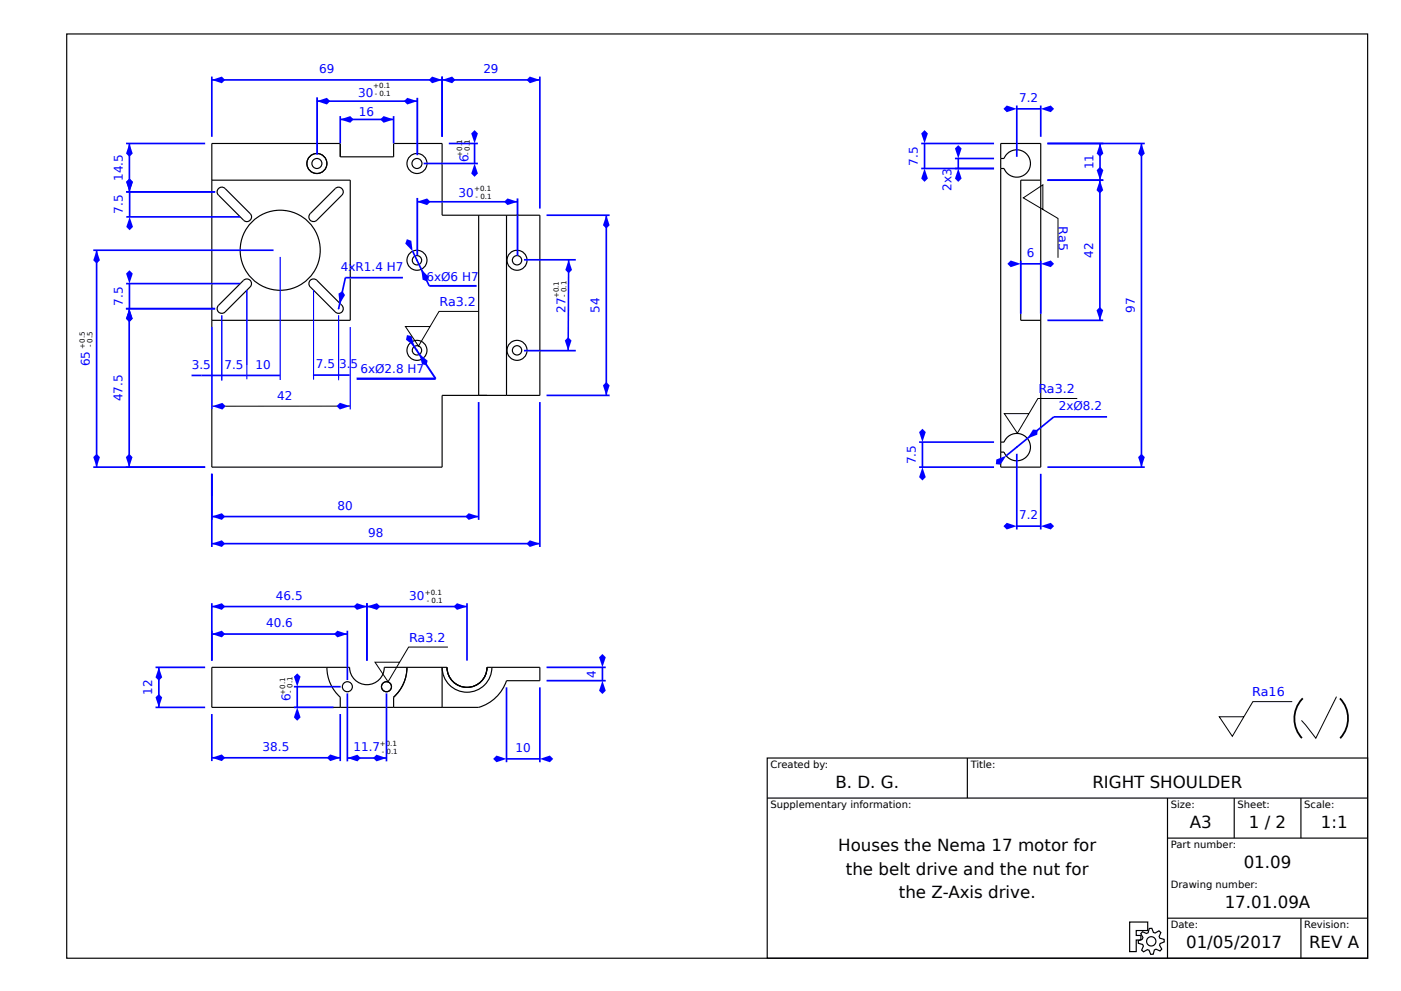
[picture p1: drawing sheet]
<svg xmlns="http://www.w3.org/2000/svg" width="420mm" height="297mm" viewBox="0 0 420 297" stroke-linecap="round" stroke-linejoin="round" font-family="sans-serif">
<g fill="none" stroke="#000" stroke-width=".35">
<path d="M20 10.2h390v277h-390zM63.5 43h38.5v4h16v-4h14.5v21.5h29.3v54h-29.3v21.5h-69zM63.5 54h41.5v42h-41.5M65.5 56.5a1.34 1.34 0 0 1 2 0l7.5 7.5a1.4 1.4 0 0 1 0 2 1.4 1.4 0 0 1-2 0l-7.5-7.5a1.34 1.34 0 0 1 0-2zM300 47.5h1a4.1 4.1 0 0 1 6.3-1.8 4.1 4.1 0 0 1 0 6.6 4.1 4.1 0 0 1-6.3-1.8h-1M300 43h12v97h-12zM312 54h-6v42h6M93 64l7.5-7.5a1.4 1.4 0 0 1 2 0 1.4 1.4 0 0 1 0 2l-7.5 7.5a1.4 1.4 0 0 1-2 0 1.4 1.4 0 0 1 0-2zM143.5 64.5v54M151.8 64.5v54M65.5 91.5l7.5-7.5a1.4 1.4 0 0 1 2 0 1.4 1.4 0 0 1 0 2l-7.5 7.5a1.4 1.4 0 0 1-2 0 1.4 1.4 0 0 1 0-2zM93 84a1.4 1.4 0 0 1 2 0l7.5 7.5a1.4 1.4 0 0 1 0 2 1.4 1.4 0 0 1-2 0l-7.5-7.5a1.4 1.4 0 0 1 0-2z"/>
<path d="M300 132.5h1a4.1 4.1 0 0 1 6.3-1.8 4.1 4.1 0 0 1 0 6.6 4.1 4.1 0 0 1-6.3-1.8h-1M63.5 200h41.3a5.2 5.2 0 0 0 5.2 5.2 5.2 5.2 0 0 0 5.2-5.2h18.8a6 6 0 0 0 6 6 6 6 0 0 0 6-6h15.8v4h-10a12.5 12.5 0 0 1-8.3 8h-80zM98 200a12 12 0 0 0 4 8.9v3.1M122 200a12 12 0 0 1-4 8.9v3.1M147.5 200a7.5 7.5 0 0 1-7.5 7.5 7.5 7.5 0 0 1-7.5-7.5v12M230 227.2h180v60h-180zM230 239.2h180M290 227.2v12M350 239.2v48M370 239.2v12M390 239.2v12M350 251.2h60"/>
<path d="M338.7 276.3h5.4v2.6h-3.5v1.5h1.4v1.3h-1.4v3.5h-1.9zM342.5 279.2l1.2 .6 .5-.3 .3-1.2 .8-.1 .5 1.3 .5 .1 1.1-.6 .6 .5-.5 1.2 .2 .5 1.3 .3v.8l-1.2 .5-.2 .5 .7 1.1-.5 .6-1.3-.5-.4 .2-.4 1.3h-.7l-.5-1.2-.5-.2-1.2 .7-.6-.5 .6-1.3-.3-.4-1.2-.4-.1-.8 1.3-.4 .1-.5-.6-1.2zM350 275.2h60M390 275.2v12"/>
<circle cx="95" cy="49" r="1.5"/>
<circle cx="95" cy="49" r="3"/>
<circle cx="125" cy="49" r="1.5"/>
<circle cx="125" cy="49" r="3"/>
<circle cx="84" cy="75" r="12"/>
<circle cx="125" cy="78" r="3"/>
<circle cx="125" cy="78" r="1.4"/>
<circle cx="155" cy="78" r="3"/>
<circle cx="155" cy="78" r="1.4"/>
<circle cx="125" cy="105" r="3"/>
<circle cx="125" cy="105" r="1.4"/>
<circle cx="155" cy="105" r="3"/>
<circle cx="155" cy="105" r="1.4"/>
<circle cx="104.1" cy="205.8" r="1.5"/>
<circle cx="115.9" cy="205.8" r="1.5"/>
<circle cx="345.1" cy="282.1" r="1.4"/>
</g>
<path d="M387.4 210.3h-11.8l-6.2 10.4-3.9-5.9h7.4M400.7 208.8l-6.2 12.5-4.3-5.4" fill="none" stroke="#000" stroke-width=".3"/>
<path d="M390.3 209.5a8.1 8.1 0 0 1 10.8-.8 8.1 8.1 0 0 1 2 10.6 8 8 0 0 1-10.1 3.8 8 8 0 0 1-4.7-9.7 8.5 8.5 0 0 1 2-3.9z" fill="none" stroke="#000" stroke-width=".54" stroke-dasharray="13 13" stroke-linecap="butt"/>
<path d="M102 34.8v8.2M102 35.8h16M118 34.8v8.2" fill="none" stroke="#00f" stroke-width=".5"/>
<g fill="#00f">
<path d="M114 35.8l1-1 3 1-3 1z"/>
<path d="M102 35.8l3-1 1 1-1 1z"/>
</g>
<path d="M63.5 22.9v18.1M63.5 24h69M132.5 22.9v18.1" fill="none" stroke="#00f" stroke-width=".5"/>
<g fill="#00f">
<path d="M129.5 22.9l3 1.1-3 1-1-1z"/>
<path d="M63.5 24l3-1.1 1 1.1-1 1z"/>
</g>
<path d="M314 54h16.7M329.7 54v42M314 96h16.7" fill="none" stroke="#00f" stroke-width=".5"/>
<g fill="#00f">
<path d="M328.7 93l1-1 1 1-1 3z"/>
<path d="M329.7 54l1 3-1 1-1-1z"/>
</g>
<path d="M314 43h29.2M342.2 43v97M314 140h29.2" fill="none" stroke="#00f" stroke-width=".5"/>
<g fill="#00f">
<path d="M341.2 137l1-1 1 1-1 3z"/>
<path d="M342.2 43l1 3-1 1-1-1z"/>
</g>
<path d="M163.8 64.5h19M181.8 64.5v54M163.8 118.5h19" fill="none" stroke="#00f" stroke-width=".5"/>
<g fill="#00f">
<path d="M180.8 115.5l1-1 1 1-1 3z"/>
<path d="M181.8 64.5l1 3-1 1-1-1z"/>
<path d="M170.3 101.1l1 1-1 3-1-3z"/>
<path d="M170.5 77.9l1 3-1 1-1-1z"/>
</g>
<path d="M132.5 22.9v18.1M132.5 24h29.3M161.8 22.9v39.6" fill="none" stroke="#00f" stroke-width=".5"/>
<g fill="#00f">
<path d="M158.8 22.9l3 1.1-3 1-1-1z"/>
<path d="M132.5 24l3-1.1 1 1.1-1 1z"/>
<path d="M125.7 106.1l2.5 2-.3 1.4-1.4-.3z"/>
<path d="M122 100.4l1.4 .3 .8 3.1-2.5-2z"/>
<circle cx="125" cy="104.9" r=".25"/>
</g>
<path d="M106.9 113.5h23.7" fill="none" stroke="#00f" stroke-width=".7" stroke-linecap="butt"/>
<circle cx="125" cy="78" r=".25" fill="#00f"/>
<path d="M123.7 75.3l5 10.4z" fill="#000" stroke="#00f" stroke-width=".5"/>
<g fill="#00f">
<path d="M126.3 80.7l2.2 2.3-.5 1.3-1.3-.5z"/>
<path d="M122 71.7l1.3 .5 .4 3.1-2.2-2.3z"/>
</g>
<path d="M128.7 85.7h14.2" fill="none" stroke="#00f" stroke-width=".57"/>
<path d="M123.4 102.8l7.2 10.7z" fill="#000" stroke="#00f" stroke-width=".56"/>
<circle cx="304.8" cy="134" r=".25" fill="#00f"/>
<path d="M301.6 136.6l14.3-11.7z" fill="#000" stroke="#00f" stroke-width=".5"/>
<g fill="#00f">
<path d="M309.7 128.7l1.4 .2-.2 1.4-2.9 1.1z"/>
<path d="M298.7 137.7l2.9-1.1-1.7 2.7-1.4-.2z"/>
</g>
<path d="M286.3 50.5h11.7M286.3 47.5h11.7M287.3 47.5v3M315.9 124.9h16" fill="none" stroke="#00f" stroke-width=".5"/>
<g fill="#00f">
<path d="M286.3 44.5l1-1 1 1-1 3z"/>
<path d="M287.3 50.5l1 3-1 1-1-1z"/>
</g>
<path d="M276.2 50.5h21.8M276.2 43h21.8M277.2 43v7.5" fill="none" stroke="#00f" stroke-width=".5"/>
<g fill="#00f">
<path d="M277.2 50.5l1 3-1 1-1-1z"/>
<path d="M276.2 40l1-1 1 1-1 3z"/>
</g>
<path d="M46.6 200h14.9M46.6 212h14.9M47.6 200v12" fill="none" stroke="#00f" stroke-width=".5"/>
<g fill="#00f">
<path d="M46.6 209l1-1 1 1-1 3z"/>
<path d="M47.6 200l1 3-1 1-1-1z"/>
</g>
<path d="M163.8 204h17.8M163.8 200h17.8M180.6 200v4" fill="none" stroke="#00f" stroke-width=".5"/>
<g fill="#00f">
<path d="M179.6 197l1-1 1 1-1 3z"/>
<path d="M180.6 204l1 3-1 1-1-1z"/>
</g>
<path d="M306 78.1v15.9M306 79.1h6M312 78.1v15.9" fill="none" stroke="#00f" stroke-width=".5"/>
<g fill="#00f">
<path d="M303 78.1l3 1-3 1-1-1z"/>
<path d="M312 79.1l3-1 1 1-1 1z"/>
</g>
<path d="M63.5 180.8v17.2M63.5 181.8h46.5M110 180.8v17.2" fill="none" stroke="#00f" stroke-width=".5"/>
<g fill="#00f">
<path d="M106 181.8l1-1 3 1-3 1z"/>
<path d="M63.5 181.8l3-1 1 1-1 1z"/>
</g>
<path d="M110 180.8v17.2M110 181.8h30M140 180.8v17.2" fill="none" stroke="#00f" stroke-width=".5"/>
<g fill="#00f">
<path d="M110 181.8l3-1 1 1-1 1z"/>
<path d="M136 181.8l1-1 3 1-3 1z"/>
</g>
<path d="M63.5 189v9M63.5 190h40.6M104.1 189v14.8" fill="none" stroke="#00f" stroke-width=".5"/>
<g fill="#00f">
<path d="M63.5 190l3-1 1 1-1 1z"/>
<path d="M101.1 189l3 1-3 1-1-1z"/>
</g>
<path d="M88.1 205.8h14M88.1 212h11.9M89.1 205.8v6.2" fill="none" stroke="#00f" stroke-width=".5"/>
<g fill="#00f">
<path d="M89.1 212l1 3-1 1-1-1z"/>
<path d="M88.1 202.8l1-1 1 1-1 3z"/>
</g>
<path d="M63.5 214v14.1M102 214v14.1M63.5 227.1h38.5" fill="none" stroke="#00f" stroke-width=".5"/>
<g fill="#00f">
<path d="M99 226.1l3 1-3 1-1-1z"/>
<path d="M63.5 227.1l3-1 1 1-1 1z"/>
</g>
<path d="M104.1 207.8v20.4M115.9 207.8v20.4M104.1 227.2h11.8" fill="none" stroke="#00f" stroke-width=".5"/>
<g fill="#00f">
<path d="M112.9 226.2l3 1-3 1-1-1z"/>
<path d="M104.1 227.2l3-1 1 1-1 1z"/>
</g>
<path d="M151.8 206v22.4M161.8 206v22.4M151.8 227.4h10" fill="none" stroke="#00f" stroke-width=".5"/>
<g fill="#00f">
<path d="M161.8 227.4l3-1 1 1-1 1z"/>
<path d="M147.8 227.4l1-1 3 1-3 1z"/>
</g>
<path d="M275.5 132.5h22.5M276.5 132.5v7.5M275.5 140h22.5" fill="none" stroke="#00f" stroke-width=".5"/>
<g fill="#00f">
<path d="M275.5 129.5l1-1 1 1-1 3z"/>
<path d="M276.5 140l1 3-1 1-1-1z"/>
<circle cx="101.5" cy="92.5" r=".25"/>
</g>
<path d="M103.5 83.2l-2 9.3z" fill="#000" stroke="#00f" stroke-width=".5"/>
<path d="M101.5 88l1.2-.8 .7 1.2-1.6 2.7z" fill="#00f"/>
<path d="M103.5 83.2h17.3" fill="none" stroke="#00f" stroke-width=".52"/>
<path d="M304.8 31.6v15.4M304.8 32.6h7.2M312 31.6v9.4" fill="none" stroke="#00f" stroke-width=".5"/>
<g fill="#00f">
<path d="M312 32.6l3-1 1 1-1 1z"/>
<path d="M301.8 31.6l3 1-3 1-1-1z"/>
</g>
<path d="M304.8 136v22.7M304.8 157.7h7.2M312 142v16.7" fill="none" stroke="#00f" stroke-width=".5"/>
<g fill="#00f">
<path d="M312 157.7l3-1 1 1-1 1z"/>
<path d="M301.8 156.7l3 1-3 1-1-1z"/>
</g>
<path d="M125.1 29.3v17.2" fill="none" stroke="#00f" stroke-width=".55"/>
<path d="M95 30.3h30.1" fill="none" stroke="#00f" stroke-width=".49"/>
<g fill="#00f">
<path d="M95 30.3l3-1 1 1-1 1z"/>
<path d="M121.1 30.3l1-1 3 1-3 1z"/>
</g>
<path d="M95.1 29.2v17.2M155.1 59.5v17.2" fill="none" stroke="#00f" stroke-width=".55"/>
<path d="M170.5 77.9l-.2 27.2z" fill="#000" stroke="#00f" stroke-width=".46"/>
<path d="M125 60.5h30.1" fill="none" stroke="#00f" stroke-width=".49"/>
<g fill="#00f">
<path d="M125 60.5l3-1 1 1-1 1z"/>
<path d="M151.1 60.5l1-1 3 1-3 1z"/>
</g>
<path d="M125.1 59.3v17.2" fill="none" stroke="#00f" stroke-width=".55"/>
<path d="M127 49h16.3M134.5 43h8.8M142.3 43v6" fill="none" stroke="#00f" stroke-width=".5"/>
<g fill="#00f">
<path d="M141.3 40l1-1 1 1-1 3z"/>
<path d="M142.3 49l1 3-1 1-1-1z"/>
</g>
<path d="M314 54h16.8M314 43h16.8M329.8 43v11" fill="none" stroke="#00f" stroke-width=".5"/>
<g fill="#00f">
<path d="M329.8 43l1 3-1 1-1-1z"/>
<path d="M329.8 50l1 1-1 3-1-3z"/>
</g>
<path d="M28 75h54M29 75v65M28 140h33.5" fill="none" stroke="#00f" stroke-width=".5"/>
<g fill="#00f">
<path d="M28 137l1-1 1 1-1 3z"/>
<path d="M29 75l1 3-1 1-1-1z"/>
</g>
<path d="M104.9 121.7h-41.2" fill="none" stroke="#000" stroke-width=".3"/>
<path d="M37.7 92.5h26.8M38.7 92.5v47.5M37.7 140h23.8" fill="none" stroke="#00f" stroke-width=".5"/>
<g fill="#00f">
<path d="M37.7 137l1-1 1 1-1 3z"/>
<path d="M38.7 92.5l1 3-1 1-1-1z"/>
</g>
<path d="M37.8 85h34.2M37.8 92.5h26.7M38.8 85v7.5" fill="none" stroke="#00f" stroke-width=".5"/>
<g fill="#00f">
<path d="M38.8 92.5l1 3-1 1-1-1z"/>
<path d="M37.8 82l1-1 1 1-1 3z"/>
</g>
<path d="M37.8 57.5h26.7M37.8 43h23.7M38.8 43v14.5" fill="none" stroke="#00f" stroke-width=".5"/>
<g fill="#00f">
<path d="M38.8 43l1 3-1 1-1-1z"/>
<path d="M37.8 54.5l1-1 1 1-1 3z"/>
</g>
<path d="M37.9 57.5h26.6M38.9 57.5v7.5M37.9 65h34.1" fill="none" stroke="#00f" stroke-width=".5"/>
<g fill="#00f">
<path d="M38.9 65l1 3-1 1-1-1z"/>
<path d="M37.9 54.5l1-1 1 1-1 3z"/>
</g>
<path d="M66.5 94.5v19.5" fill="none" stroke="#00f" stroke-width=".3"/>
<path d="M63.4 112.5h3M63.5 142v6.6" fill="none" stroke="#00f" stroke-width=".5"/>
<path d="M100.9 121.7l1-1 3 1-3 1z" fill="#00f"/>
<path d="M57.4 112.5h6M66.4 112.5h17.5" fill="none" stroke="#00f" stroke-width=".5"/>
<path d="M66.5 94.5v19.5M74 87v22.4" fill="none" stroke="#00f" stroke-width=".3"/>
<path d="M74 87v26.7" fill="none" stroke="#00f" stroke-width=".33"/>
<path d="M84 77v36.9" fill="none" stroke="#00f" stroke-width=".36"/>
<path d="M63.7 121.7l3-1 1 1-1 1z" fill="#00f"/>
<path d="M94 87v26.8" fill="none" stroke="#00f" stroke-width=".33"/>
<path d="M101.5 94.5v19.5" fill="none" stroke="#00f" stroke-width=".3"/>
<path d="M93.8 112.4h11M143.5 120.5v35.3M63.5 142v13.8M63.5 154.8h80" fill="none" stroke="#00f" stroke-width=".5"/>
<path d="M63.5 98v24.7M105 98v24.7" fill="none" stroke="#00f" stroke-width=".35"/>
<g fill="#00f">
<path d="M140.5 153.8l3 1-3 1-1-1z"/>
<path d="M63.5 154.8l3-1 1 1-1 1z"/>
</g>
<path d="M161.8 120.5v43.4M63.5 142v21.9M63.5 162.9h98.3" fill="none" stroke="#00f" stroke-width=".5"/>
<g fill="#00f">
<path d="M158.8 161.9l3 1-3 1-1-1z"/>
<path d="M63.5 162.9l3-1 1 1-1 1z"/>
</g>
<path d="M157.1 77.9h15.5M157.1 105.1h15.5" fill="none" stroke="#00f" stroke-width=".5"/>
<path d="M312.6 62.8v-7.4l-5.8 3.9 10.4 6.2v11.8M143.4 93.3h-11.8l-6.1 10.4-4-5.8h7.4M322.9 119.4h-11.8l-6.1 10.4-3.9-5.8h7.4M134.3 193.9h-11.8l-6.2 10.4-3.9-5.8h7.4" fill="none" stroke="#000" stroke-width=".3"/>
<g font-size="5">
<text x="250.4" y="236.2">B. D. G.</text>
<text x="327.5" y="236.2">RIGHT SHOULDER</text>
<text x="356.7" y="248.2">A3</text>
<text x="374.4" y="248.2">1 / 2</text>
<text x="396" y="248.2">1:1</text>
<text x="251.3" y="255.2">Houses the Nema 17 motor for</text>
<text x="253.6" y="262.2">the belt drive and the nut for</text>
<text x="372.8" y="260.2">01.09</text>
<text x="269.5" y="269.2">the Z-Axis drive.</text>
<text x="367.1" y="272.2">17.01.09A</text>
<text x="355.6" y="284.2">01/05/2017</text>
<text x="392.4" y="284.2">REV A</text>
</g>
<g font-size="3.7" fill="#00f">
<text x="317.4" y="67.8" transform="rotate(90 317.4 67.8)">Ra5</text>
<text x="131.8" y="91.7">Ra3.2</text>
<text x="311.3" y="117.8">Ra3.2</text>
<text x="122.6" y="192.3">Ra3.2</text>
<text x="375.4" y="208.6">Ra16</text>
</g>
<g font-size="3.6" fill="#00f">
<text x="95.7" y="22">69</text>
<text x="144.9" y="22">29</text>
<text x="107.4" y="29">30</text>
<text x="107.6" y="34.7">16</text>
<text x="305.5" y="30.6">7.2</text>
<text x="140.5" y="48.5" transform="rotate(-90 140.5 48.5)">6</text>
<text x="275.2" y="49.6" transform="rotate(-90 275.2 49.6)">7.5</text>
<text x="327.8" y="50.8" transform="rotate(-90 327.8 50.8)">11</text>
<text x="36.8" y="54.3" transform="rotate(-90 36.8 54.3)">14.5</text>
<text x="137.4" y="59.2">30</text>
<text x="285.3" y="57.2" transform="rotate(-90 285.3 57.2)">2x3</text>
<text x="36.9" y="64.1" transform="rotate(-90 36.9 64.1)">7.5</text>
<text x="307.9" y="77.1">6</text>
<text x="327.7" y="77.3" transform="rotate(-90 327.7 77.3)">42</text>
<text x="102.2" y="81.2">4xR1.4 H7</text>
<text x="127.8" y="84.2">6xØ6 H7</text>
<text x="36.8" y="91.6" transform="rotate(-90 36.8 91.6)">7.5</text>
<text x="169.5" y="93.8" transform="rotate(-90 169.5 93.8)">27</text>
<text x="179.8" y="93.8" transform="rotate(-90 179.8 93.8)">54</text>
<text x="340.2" y="93.8" transform="rotate(-90 340.2 93.8)">97</text>
<text x="27" y="109.8" transform="rotate(-90 27 109.8)">65</text>
<text x="57.5" y="110.5">3.5</text>
<text x="67.3" y="110.5">7.5</text>
<text x="76.6" y="110.5">10</text>
<text x="94.7" y="110.4">7.5</text>
<text x="101.7" y="110.4">3.5</text>
<text x="108.1" y="111.7">6xØ2.8 H7</text>
<text x="36.7" y="120.3" transform="rotate(-90 36.7 120.3)">47.5</text>
<text x="83.1" y="120">42</text>
<text x="317.4" y="122.9">2xØ8.2</text>
<text x="274.5" y="139.1" transform="rotate(-90 274.5 139.1)">7.5</text>
<text x="101.2" y="152.8">80</text>
<text x="305.5" y="155.7">7.2</text>
<text x="110.4" y="160.9">98</text>
<text x="82.7" y="179.8">46.5</text>
<text x="122.7" y="179.8">30</text>
<text x="79.8" y="188">40.6</text>
<text x="178.6" y="203.1" transform="rotate(-90 178.6 203.1)">4</text>
<text x="45.6" y="208.3" transform="rotate(-90 45.6 208.3)">12</text>
<text x="87.1" y="210" transform="rotate(-90 87.1 210)">6</text>
<text x="78.7" y="225.1">38.5</text>
<text x="106" y="225.2">11.7</text>
<text x="154.6" y="225.4">10</text>
</g>
<g font-size="3">
<text x="231" y="230.2">Created by:</text>
<text x="291" y="230.2">Title:</text>
<text x="231" y="242.2">Supplementary information:</text>
<text x="351" y="242.2">Size:</text>
<text x="371" y="242.2">Sheet:</text>
<text x="391" y="242.2">Scale:</text>
<text x="351" y="254.2">Part number:</text>
<text x="351" y="266.2">Drawing number:</text>
<text x="351" y="278.2">Date:</text>
<text x="391" y="278.2">Revision:</text>
</g>
<g font-size="2.1">
<text x="111.9" y="26.5">+0.1</text>
<text x="112.3" y="28.8">- 0.1</text>
<text x="138.6" y="47" transform="rotate(-90 138.6 47)">+0.1</text>
<text x="140.8" y="46.6" transform="rotate(-90 140.8 46.6)">- 0.1</text>
<text x="142.1" y="57.3">+0.1</text>
<text x="142.6" y="59.5">- 0.1</text>
<text x="167.5" y="89.4" transform="rotate(-90 167.5 89.4)">+0.1</text>
<text x="169.8" y="88.9" transform="rotate(-90 169.8 88.9)">- 0.1</text>
<text x="25.5" y="104.5" transform="rotate(-90 25.5 104.5)">+0.5</text>
<text x="27.7" y="104.1" transform="rotate(-90 27.7 104.1)">- 0.5</text>
<text x="127.3" y="178.3">+0.1</text>
<text x="127.9" y="180.6">- 0.1</text>
<text x="85.5" y="208.2" transform="rotate(-90 85.5 208.2)">+0.1</text>
<text x="87.7" y="207.6" transform="rotate(-90 87.7 207.6)">- 0.1</text>
<text x="113.8" y="223.7">+0.1</text>
<text x="114.4" y="226">- 0.1</text>
</g>
</svg>
